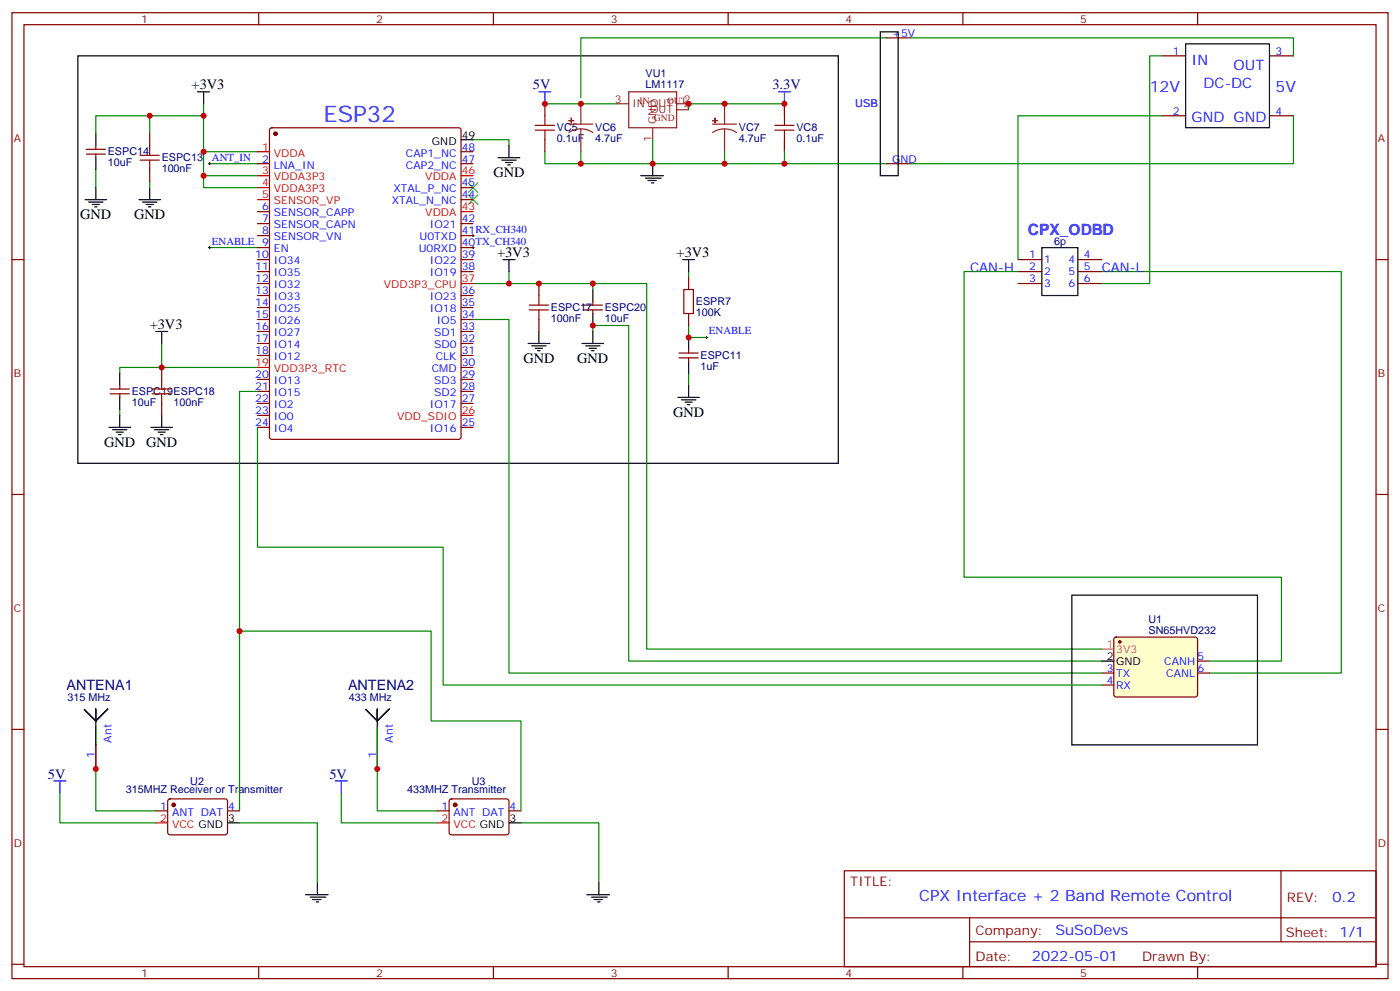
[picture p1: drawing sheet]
<svg xmlns="http://www.w3.org/2000/svg" width="412mm" height="292mm" viewBox="0 0 412 292" stroke-linecap="round" stroke-linejoin="round" font-family="sans-serif">
<g fill="none" stroke="#870000" stroke-width=".35">
<path d="M3.5 3.7h405.4v284.4h-405.4zM7.1 7.3h398.2v277.3h-398.2zM76.2 3.7v3.6M145.3 3.7v3.6M214.5 3.7v3.6M261.1 11.1h7M283.6 3.7v3.6M342.2 16.4h7M352.8 3.7v3.6M373.9 16.4h7.1M44.1 39.4v3.5M79.6 37.8l.5-.2h55l.7 .4v90.6l-.4 .7h-55.3l-.7-.4v-90.6z"/>
<path d="M160.5 30.6v3.5M231.1 30.6v3.5M342.2 34.1h7M373.9 34.1h7.1M25.4 45.4h5.6M25.4 44h5.6M28.2 42.9v1.1M28.2 45.4v1M44.1 50v3.5M75.8 48.2h3.6M135.8 48.2h3.5M135.8 58.8h3.5"/>
<path d="M135.8 55.2h3.5M135.8 44.7h3.5M160.5 41.1v3.6M231.1 41.1v3.6M261.1 48.2h7M3.5 76.4h3.6M75.8 76.4h3.6M75.8 62.3h3.6M75.8 65.8h3.6M75.8 69.4h3.6M75.8 72.9h3.6M75.8 79.9h3.6"/>
<path d="M135.8 76.4h3.5M135.8 65.8h3.5M135.8 69.4h3.5M135.8 72.9h3.5M135.8 79.9h3.5M299.9 76.4h7M299.9 79.9h7M317.5 76.4h7.1M317.5 79.9h7.1M405.3 76.4h3.6M75.8 83.5h3.6M75.8 87h3.6"/>
<path d="M75.8 90.5h3.6M75.8 94.1h3.6M75.8 97.6h3.6M135.8 87h3.5M135.8 90.5h3.5M135.8 94.1h3.5M135.8 97.6h3.5M158.7 83.5v3.5M158.7 94.1v3.5M171.8 91.2h5.6M171.8 89.8h5.6M174.6 88.8v1"/>
<path d="M174.6 91.2v1.1M202.8 81.7v3.5M202.8 92.3v3.5M299.9 83.5h7M317.5 83.5h7.1M32.5 115.9h5.6M32.5 114.5h5.6M35.3 113.5v1M35.3 115.9v1.1M47.6 108.2v3.5M47.6 118.7v3.6M75.8 101.1h3.6"/>
<path d="M75.8 104.6h3.6M75.8 111.7h3.6M75.8 115.2h3.6M75.8 118.7h3.6M135.8 101.1h3.5M135.8 104.6h3.5M135.8 111.7h3.5M135.8 115.2h3.5M135.8 118.7h3.5M135.8 108.2h3.5M200 105.3h5.7M200 103.9h5.7"/>
<path d="M202.8 102.9v1M202.8 105.3v1.1M75.8 122.3h3.6M75.8 125.8h3.6M135.8 125.8h3.5M3.5 145.6h3.6M405.3 145.6h3.6M3.5 214.7h3.6M405.3 214.7h3.6M248.7 256.3h156.6v28.3h-156.6zM377.3 256.4v20.8M248.7 270.2h156.5"/>
<path d="M285.6 277.2h119.6M285.6 270.2v14.1M3.5 283.8h3.6M76.2 284.6v3.5M145.3 284.6v3.5M214.5 284.6v3.5M283.6 284.6v3.5M352.8 284.6v3.5M405.3 283.8h3.6"/>
</g>
<g fill="none" stroke="#008700" stroke-width=".35">
<path d="M261.1 11.1h-90v17.7M268.1 11.1h112.9v5.3M342.2 16.4h-3.5v67.1h-14.1M44.1 34.1h-15.9v5.3M60 34.1h-15.9v5.3M60 30.6v14.1h15.8M160.5 30.6h21.2M231.1 30.6h-28.3v1.7M342.2 34.1h-42.3v42.3M381 34.1v14.1h-112.9M28.2 50v5.2M44.1 53.5v1.7"/>
<path d="M60 51.7v3.5h15.8M60 44.7v7h15.8M61.7 48.2h14.1M139.3 41.1h10.6v1.8M171.1 44.7v3.5M192.3 41.1v7.1h-31.8v-3.5M213.4 44.7v3.5h-21.1M231.1 44.7v3.5h-17.7M231.1 48.2h30M61.7 72.9h14.1M149.9 79.9v3.6h-10.6M202.8 79.9v1.8"/>
<path d="M324.6 79.9h70.5v118.2h-38.8M149.9 83.5h24.7v1.7M174.6 97.6v-1.8h10.6v98.8h139.4M202.8 95.8v3.5h5.3M47.6 101.1v7.1M75.8 108.2h-40.5v1.7M202.8 109.9v3.6M35.3 120.5v1.8"/>
</g>
<path d="M61.4 48.2h.7M61.7 47.8v.7M61.4 72.9h.7M61.7 72.5v.7M139 69.4h.7M139 72.9h.7M139.3 69v.7M139.3 72.5v.7M207.8 99.3h.7M208.1 99v.7" fill="none" stroke="#000" stroke-width=".29"/>
<g fill="none" stroke="#000" stroke-width=".35">
<path d="M22.9 16.4h224v120h-224zM349.2 12.9h24.7v24.7h-24.7zM28.2 39.4v3.5M58.2 27h3.5M60 27v3.6M25 58.8h6.4M26.1 59.5h4.2M28.2 46.4v3.6M28.2 55.2v3.6M40.9 58.8h6.4M42 59.5h4.2M44.1 55.2v3.6"/>
<path d="M135.8 41.1h3.5M146.8 46.4h6.3M147.8 47.1h4.2M148.9 47.8h2.1M149.6 48.5h.7M149.9 42.9v3.5M188.7 51.7h6.7M190.1 52.4h4.6M190.9 53.1h2.4M191.9 53.8h.7M192.3 48.2v3.5M27.2 60.2h2.1"/>
<path d="M27.9 60.9h.7M43 60.2h2.2M43.7 60.9h.7M148.2 76.4h3.5M149.9 76.4v3.5M201.1 76.4h3.5M202.8 76.4v3.5M306.9 72.9h10.6v14.1h-10.6zM45.9 97.6h3.5M47.6 97.6v3.5M158.7 97.6v3.5M174.6 85.2v3.6"/>
<path d="M174.6 92.3v3.5M174.6 97.6v3.5M202.8 99.3v3.6M35.3 109.9v3.6M35.3 117v3.5M155.6 101.1h6.3M156.6 101.8h4.3M157.7 102.5h2.1M158.4 103.2h.7M171.4 101.1h6.4M172.5 101.8h4.2M173.6 102.5h2.1"/>
<path d="M174.3 103.2h.7M199.7 117h6.3M200.7 117.7h4.3M201.8 118.4h2.1M202.5 119.1h.7M202.8 106.4v3.5M202.8 113.5v3.5M32.1 125.8h6.4M33.2 126.5h4.2M34.2 127.2h2.1M34.9 127.9h.7M35.3 122.3v3.5"/>
<path d="M44.4 125.8h6.4M45.5 126.5h4.2M46.6 127.2h2.1M47.3 127.9h.7M47.6 122.3v3.5"/>
</g>
<g fill="none" stroke="#a10000" stroke-width=".35">
<path d="M157.7 38.3h5.6M157.7 36.9h5.6M160.5 34.1v2.8M160.5 38.3v2.8M228.2 38.3h5.7M228.2 36.9h5.7M231.1 34.1v2.8M231.1 38.3v2.8M41.3 45.7h5.6M41.3 47.1h5.6M44.1 42.9v2.8M44.1 47.1v2.9"/>
<path d="M155.9 89.8h5.7M155.9 91.2h5.7M158.7 87v2.8M158.7 91.2v2.9M201.4 85.2h2.9v7.1h-2.9zM44.8 114.5h5.6M44.8 115.9h5.6M47.6 111.7v2.8M47.6 115.9v2.8"/>
</g>
<path d="M137.9 57.4l2.9 2.8M137.9 53.8l2.9 2.9M140.8 57.4l-2.9 2.8M140.8 53.8l-2.9 2.9" fill="none" stroke="#3c3" stroke-width=".35"/>
<circle cx="81.1" cy="39.4" r=".53" fill="#870000" stroke="#870000" stroke-width=".35"/>
<path d="M75.8 44.7h3.6M75.8 51.7h3.6M75.8 55.2h3.6M75.8 58.8h3.6M135.8 51.7h3.5M135.8 62.3h3.5M135.8 83.5h3.5M75.8 108.2h3.6M135.8 122.3h3.5" fill="none" stroke="#f00" stroke-width=".35"/>
<g fill="none" stroke="#8c2424" stroke-width=".35">
<path d="M167.6 36.5h7M171.1 38l1.8 .2 1.7 .8M171.1 38l-1.9 .2-1.6 .8M171.1 30.6v5.9M171.1 38v6.7M181.7 30.6h3.5M185.2 27h14.1v10.6h-14.1zM192.3 37.6v3.5M199.3 30.6h3.5M199.3 32.3h3.5M209.9 36.5h7.1M213.4 38l1.9 .2 1.7 .8"/>
<path d="M213.4 38l-1.8 .2-1.7 .8M213.4 30.6v5.9M213.4 38v6.7"/>
</g>
<g fill="#8c2424" stroke="#8c2424" stroke-width=".35">
<path d="M167.6 35.5h1.4z"/>
<path d="M168.3 34.8v1.4z"/>
<path d="M209.9 35.5h1.4z"/>
<path d="M210.6 34.8v1.4z"/>
</g>
<path d="M158.7 27h3.6M160.5 27v3.6M229.3 27h3.5M231.1 27v3.6" fill="none" stroke="#00f" stroke-width=".35"/>
<path d="M328.3 187.7l.5-.2h23.3l.5 .2 .2 .5-.1 16.5-.6 .5-23.6-.1-.4-.6v-16.3z" fill="#ffc" stroke="#870000" stroke-width=".35"/>
<path d="M324.6 191.1h3.5" fill="none" stroke="#c90" stroke-width=".35"/>
<path d="M324.6 194.6h3.5" fill="none" stroke="#000" stroke-width=".35"/>
<path d="M324.6 198.1h3.5M352.8 198.1h3.5M352.8 194.6h3.5M324.6 201.6h3.5" fill="none" stroke="#870000" stroke-width=".35"/>
<circle cx="329.8" cy="188.9" r=".35" fill="#630" stroke="#870000" stroke-width=".35"/>
<path d="M299.9 79.9h-15.9v90h93.5v24.7h-21.2M139.3 94.1h10.6v104h174.7M174.6 83.5h15.9v107.6h134.1M75.8 115.2h-5.2v123.5M75.8 125.8v35.3h54.7v40.5h194.1M70.6 185.8h56.4v26.4h26.5v26.5M28.2 214v24.7h17.7M111.1 214v24.7h17.7M17.6 233.4v8.8h28.3M100.5 233.4v8.8h28.3M70.6 242.2h22.9v17.7M153.5 242.2h22.9v17.7" fill="none" stroke="#008700" stroke-width=".35"/>
<g fill="none" stroke="#000" stroke-width=".35">
<path d="M259.3 9.4h5.3v42.3h-5.3zM315.7 175.2h54.7v44.1h-54.7zM28.2 212.2v-3.5v3.5l-3.5-3.5 3.5 3.5 3.5-3.5-3.5 3.5v7.1M111.1 212.2v-3.5v3.5l-3.5-3.5 3.5 3.5 3.6-3.5-3.6 3.5v7.1M67 242.2h3.6M93.5 259.9v3.5M149.9 242.2h3.6M176.4 259.9v3.5M90 263.4h6.7M91.4 264.1h4.6M92.1 264.8h2.4M93.1 265.5h.7"/>
<path d="M172.9 263.4h6.7M174.3 264.1h4.6M175 264.8h2.4M176 265.5h.7"/>
</g>
<path d="M28.2 219.3v7M111.1 219.3v7M45.9 238.7h3.5M49.6 235.4l.5-.2h16.5l.4 .7v9.4l-.7 .4h-16.5l-.4-.7v-9.1zM67 238.7h3.6M128.8 238.7h3.5M132.5 235.4l.5-.2h16.5l.4 .7v9.4l-.7 .4h-16.5l-.4-.7v-9.1zM149.9 238.7h3.6" fill="none" stroke="#870000" stroke-width=".35"/>
<g fill="#870000" stroke="#870000" stroke-width=".35">
<circle cx="51.2" cy="236.9" r=".53"/>
<circle cx="134.1" cy="236.9" r=".53"/>
</g>
<path d="M45.9 242.2h3.5M128.8 242.2h3.5" fill="none" stroke="#f00" stroke-width=".35"/>
<path d="M15.9 229.9h3.5M17.6 229.9v3.5M98.8 229.9h3.5M100.5 229.9v3.5" fill="none" stroke="#00f" stroke-width=".35"/>
<g fill="#c00">
<circle cx="60" cy="51.7" r=".88"/>
<circle cx="47.6" cy="108.2" r=".88"/>
<circle cx="158.8" cy="83.5" r=".88"/>
<circle cx="149.9" cy="83.5" r=".88"/>
<circle cx="44.1" cy="34.1" r=".88"/>
<circle cx="60" cy="34.1" r=".88"/>
<circle cx="202.8" cy="99.3" r=".88"/>
<circle cx="60" cy="44.7" r=".88"/>
<circle cx="171.1" cy="30.6" r=".88"/>
<circle cx="160.5" cy="30.6" r=".88"/>
<circle cx="202.8" cy="30.6" r=".88"/>
<circle cx="213.4" cy="30.6" r=".88"/>
<circle cx="171.1" cy="48.2" r=".88"/>
<circle cx="192.3" cy="48.2" r=".88"/>
<circle cx="213.4" cy="48.2" r=".88"/>
<circle cx="231.1" cy="30.6" r=".88"/>
<circle cx="231.1" cy="48.2" r=".88"/>
<circle cx="174.6" cy="83.5" r=".88"/>
<circle cx="174.6" cy="95.8" r=".88"/>
<circle cx="28.2" cy="226.3" r=".88"/>
<circle cx="111.1" cy="226.3" r=".88"/>
<circle cx="70.6" cy="185.8" r=".88"/>
</g>
<text font-size="6.7" fill="#00f" x="95.2" y="35.8">ESP32</text>
<g font-size="4.6" fill="#00f">
<text x="338.7" y="27">12V</text>
<text x="375.7" y="27">5V</text>
<text x="302.8" y="69.2">CPX_ODBD</text>
<text x="270.8" y="265.4">CPX Interface + 2 Band Remote Control</text>
</g>
<g font-size="4.2" fill="#00f">
<text x="351" y="19">IN</text>
<text x="363.4" y="20.7">OUT</text>
<text x="354.5" y="26">DC-DC</text>
<text x="351" y="35.8">GND GND</text>
<text x="392.5" y="265.6">0.2</text>
<text x="310.9" y="275.2">SuSoDevs</text>
<text x="304" y="283">2022-05-01</text>
</g>
<g font-size="4.2">
<text x="56.4" y="26.3">+3V3</text>
<text x="145.3" y="52.1">GND</text>
<text x="23.6" y="64.4">GND</text>
<text x="39.5" y="64.4">GND</text>
<text x="146.4" y="75.7">+3V3</text>
<text x="199.3" y="75.7">+3V3</text>
<text x="44.1" y="96.9">+3V3</text>
<text x="154.2" y="106.8">GND</text>
<text x="170" y="106.8">GND</text>
<text x="198.3" y="122.6">GND</text>
<text x="30.7" y="131.4">GND</text>
<text x="43" y="131.4">GND</text>
</g>
<g font-size="4.2" fill="#000080">
<text x="157" y="26.3">5V</text>
<text x="227.5" y="26.3">3.3V</text>
<text x="19.6" y="203.1">ANTENA1</text>
<text x="102.5" y="203.1">ANTENA2</text>
<text x="14.1" y="229.2">5V</text>
<text x="97" y="229.2">5V</text>
</g>
<g font-size="3.9" fill="#00f">
<text x="285.8" y="79.9">CAN-H</text>
<text x="324.6" y="79.9">CAN-L</text>
</g>
<g font-size="3.9" fill="#800">
<text x="250.5" y="260.9">TITLE:</text>
<text x="379.1" y="265.6">REV:</text>
<text x="287.4" y="275.1">Company:</text>
<text x="378.7" y="275.7">Sheet: 1/1</text>
<text x="287.4" y="282.8">Date:</text>
<text x="336.4" y="282.9">Drawn By:</text>
</g>
<g font-size="3.2" fill="#800">
<text x="41.6" y="6.7">1</text>
<text x="110.8" y="6.7">2</text>
<text x="179.9" y="6.7">3</text>
<text x="249.1" y="6.7">4</text>
<text x="318.2" y="6.7">5</text>
<text x="4.1" y="41.8">A</text>
<text x="405.9" y="41.8">A</text>
<text x="4.1" y="111">B</text>
<text x="405.9" y="111">B</text>
<text x="4.1" y="180.1">C</text>
<text x="405.9" y="180.1">C</text>
<text x="4.1" y="249.3">D</text>
<text x="405.9" y="249.3">D</text>
<text x="41.6" y="287.5">1</text>
<text x="110.8" y="287.5">2</text>
<text x="179.9" y="287.5">3</text>
<text x="249.1" y="287.5">4</text>
<text x="318.2" y="287.5">5</text>
</g>
<g font-size="3.2" fill="#00f">
<text x="262.8" y="10.8">+5V</text>
<text x="345.5" y="16.1">1</text>
<text x="375.7" y="16.1">3</text>
<text x="251.9" y="31.6">USB</text>
<text x="345.5" y="33.7">2</text>
<text x="375.7" y="33.7">4</text>
<text x="62.4" y="47.3">ANT_IN</text>
<text x="77.2" y="47.8">2</text>
<text x="119.6" y="46.1">CAP1_NC</text>
<text x="136" y="47.8">47</text>
<text x="136" y="44.3">48</text>
<text x="262.8" y="47.8">GND</text>
<text x="80.7" y="49.6">LNA_IN</text>
<text x="119.6" y="49.6">CAP2_NC</text>
<text x="115.9" y="56.7">XTAL_P_NC</text>
<text x="136" y="58.4">44</text>
<text x="136" y="54.9">45</text>
<text x="77.2" y="61.9">6</text>
<text x="77.2" y="65.5">7</text>
<text x="80.7" y="63.7">SENSOR_CAPP</text>
<text x="115.5" y="60.2">XTAL_N_NC</text>
<text x="136" y="65.5">42</text>
<text x="77.2" y="69">8</text>
<text x="80.7" y="67.2">SENSOR_CAPN</text>
<text x="80.7" y="70.8">SENSOR_VN</text>
<text x="123.6" y="70.8">U0TXD</text>
<text x="126.7" y="67.2">IO21</text>
<text x="136" y="69">41RX_CH340</text>
<text x="62.4" y="72">ENABLE 9</text>
<text x="75.2" y="76.1">10</text>
<text x="80.7" y="74.3">EN</text>
<text x="80.7" y="77.8">IO34</text>
<text x="123.4" y="74.3">U0RXD</text>
<text x="126.7" y="77.8">IO22</text>
<text x="136" y="76.1">39</text>
<text x="136" y="72.5">40TX_CH340</text>
<text x="303.1" y="76.1">1</text>
<text x="307.6" y="77.5">1</text>
<text x="314.8" y="77.5">4</text>
<text x="319.3" y="76.1">4</text>
<text x="75.2" y="79.6">11</text>
<text x="75.2" y="83.1">12</text>
<text x="80.7" y="81.4">IO35</text>
<text x="126.7" y="81.4">IO19</text>
<text x="136" y="79.6">38</text>
<text x="303.1" y="79.6">2</text>
<text x="303.1" y="83.1">3</text>
<text x="307.6" y="81">2</text>
<text x="314.8" y="81">5</text>
<text x="319.3" y="79.6">5</text>
<text x="319.3" y="83.1">6</text>
<text x="75.2" y="86.6">13</text>
<text x="80.7" y="84.9">IO32</text>
<text x="80.7" y="88.4">IO33</text>
<text x="126.7" y="88.4">IO23</text>
<text x="136" y="86.6">36</text>
<text x="307.6" y="84.5">3</text>
<text x="314.8" y="84.5">6</text>
<text x="75.2" y="90.2">14</text>
<text x="75.2" y="93.7">15</text>
<text x="80.7" y="91.9">IO25</text>
<text x="80.7" y="95.5">IO26</text>
<text x="126.7" y="91.9">IO18</text>
<text x="128.7" y="95.5">IO5</text>
<text x="136" y="93.7">34</text>
<text x="136" y="90.2">35</text>
<text x="75.2" y="97.2">16</text>
<text x="75.2" y="100.8">17</text>
<text x="80.7" y="99">IO27</text>
<text x="127.9" y="99">SD1</text>
<text x="136" y="100.8">32</text>
<text x="136" y="97.2">33</text>
<text x="208.8" y="98.5">ENABLE</text>
<text x="75.2" y="104.3">18</text>
<text x="80.7" y="102.5">IO14</text>
<text x="80.7" y="106">IO12</text>
<text x="127.9" y="102.5">SD0</text>
<text x="128.3" y="106">CLK</text>
<text x="136" y="107.8">30</text>
<text x="136" y="104.3">31</text>
<text x="75.2" y="111.3">20</text>
<text x="80.7" y="113.1">IO13</text>
<text x="127.2" y="109.6">CMD</text>
<text x="127.9" y="113.1">SD3</text>
<text x="136" y="111.3">29</text>
<text x="75.2" y="114.9">21</text>
<text x="75.2" y="118.4">22</text>
<text x="80.7" y="116.6">IO15</text>
<text x="127.9" y="116.6">SD2</text>
<text x="136" y="118.4">27</text>
<text x="136" y="114.9">28</text>
<text x="75.2" y="121.9">23</text>
<text x="75.2" y="125.4">24</text>
<text x="80.7" y="120.2">IO2</text>
<text x="80.7" y="123.7">IO0</text>
<text x="126.7" y="120.2">IO17</text>
<text x="136" y="125.4">25</text>
<text x="80.7" y="127.2">IO4</text>
<text x="126.7" y="127.2">IO16</text>
<text x="326.1" y="197.8">3</text>
<text x="342.9" y="195.7">CANH</text>
<text x="352.8" y="194.2">5</text>
<text x="352.8" y="197.8">6</text>
<text x="326.1" y="201.3">4</text>
<text x="328.8" y="199.2">TX</text>
<text x="328.8" y="202.7">RX</text>
<text x="343.5" y="199.2">CANL</text>
<text x="32.8" y="218.6" transform="rotate(-90 32.8 218.6)">Ant</text>
<text x="115.7" y="218.6" transform="rotate(-90 115.7 218.6)">Ant</text>
<text x="27.9" y="223.1" transform="rotate(-90 27.9 223.1)">1</text>
<text x="110.8" y="223.1" transform="rotate(-90 110.8 223.1)">1</text>
<text x="47.2" y="238.3">1</text>
<text x="67.2" y="238.3">4</text>
<text x="130.1" y="238.3">1</text>
<text x="150.1" y="238.3">4</text>
<text x="50.7" y="240.1">ANT DAT</text>
<text x="133.6" y="240.1">ANT DAT</text>
</g>
<g font-size="3.2" fill="#000080">
<text x="190.2" y="22.8">VU1</text>
<text x="190.2" y="26">LM1117</text>
<text x="164" y="41.8">0.1uF</text>
<text x="164" y="38.7">VC5</text>
<text x="175.3" y="41.8">4.7uF</text>
<text x="175.3" y="38.7">VC6</text>
<text x="217.7" y="41.8">4.7uF</text>
<text x="217.7" y="38.7">VC7</text>
<text x="234.6" y="41.8">0.1uF</text>
<text x="234.6" y="38.7">VC8</text>
<text x="31.7" y="45.7">ESPC14</text>
<text x="47.6" y="47.5">ESPC13</text>
<text x="31.7" y="48.9">10uF</text>
<text x="47.6" y="50.7">100nF</text>
<text x="310.6" y="72.2">6p</text>
<text x="205" y="89.8">ESPR7</text>
<text x="162.3" y="94.8">100nF</text>
<text x="162.3" y="91.6">ESPC17</text>
<text x="178.2" y="94.8">10uF</text>
<text x="178.2" y="91.6">ESPC20</text>
<text x="205" y="93">100K</text>
<text x="206.4" y="105.7">ESPC11</text>
<text x="206.4" y="108.9">1uF</text>
<text x="38.8" y="119.5">10uF</text>
<text x="38.8" y="116.3">ESPC19ESPC18</text>
<text x="51.2" y="119.5">100nF</text>
<text x="338.3" y="183.3">U1</text>
<text x="338.3" y="186.5">SN65HVD232</text>
<text x="19.9" y="206.3">315 MHz</text>
<text x="102.8" y="206.3">433 MHz</text>
<text x="37" y="233.4">315MHZ Receiver or Transmitter</text>
<text x="56.1" y="231">U2</text>
<text x="119.9" y="233.4">433MHZ Transmitter</text>
<text x="139" y="231">U3</text>
</g>
<g font-size="3.2" fill="#8d2323">
<text x="181.1" y="30.2">3</text>
<text x="186.3" y="31.6">IN OUT</text>
<text x="191.5" y="33.4">OUT</text>
<text x="201.4" y="32">4</text>
<text x="191.9" y="41.7" transform="rotate(-90 191.9 41.7)">1</text>
<text x="193.3" y="36.5" transform="rotate(-90 193.3 36.5)">GND</text>
</g>
<g font-size="3.2">
<text x="136" y="40.8">49</text>
<text x="127.2" y="42.5">GND</text>
<text x="326.1" y="194.2">2</text>
<text x="328.8" y="195.7">GND</text>
<text x="67.2" y="241.9">3</text>
<text x="150.1" y="241.9">3</text>
</g>
<g font-size="3.2" fill="#f00">
<text x="77.2" y="44.3">1</text>
<text x="80.7" y="46.1">VDDA</text>
<text x="77.2" y="51.4">3</text>
<text x="80.7" y="53.1">VDDA3P3</text>
<text x="125.3" y="53.1">VDDA</text>
<text x="136" y="51.4">46</text>
<text x="77.2" y="54.9">4</text>
<text x="77.2" y="58.4">5</text>
<text x="80.7" y="56.7">VDDA3P3</text>
<text x="80.7" y="60.2">SENSOR_VP</text>
<text x="125.3" y="63.7">VDDA</text>
<text x="136" y="61.9">43</text>
<text x="136" y="83.1">37</text>
<text x="113" y="84.9">VDD3P3_CPU</text>
<text x="75.2" y="107.8">19</text>
<text x="80.7" y="109.6">VDD3P3_RTC</text>
<text x="117" y="123.7">VDD_SDIO</text>
<text x="136" y="121.9">26</text>
<text x="47.2" y="241.9">2</text>
<text x="50.7" y="243.6">VCC GND</text>
<text x="130.1" y="241.9">2</text>
<text x="133.6" y="243.6">VCC GND</text>
</g>
<g font-size="3.2" fill="#c90">
<text x="326.1" y="190.7">1</text>
<text x="328.8" y="192.1">3V3</text>
</g>
<g font-size="2.8" fill="#8d2323">
<text x="188.4" y="30.6">IN</text>
<text x="192.6" y="35.5">GND</text>
<text x="196.5" y="30.6">OUT2</text>
</g>
</svg>
